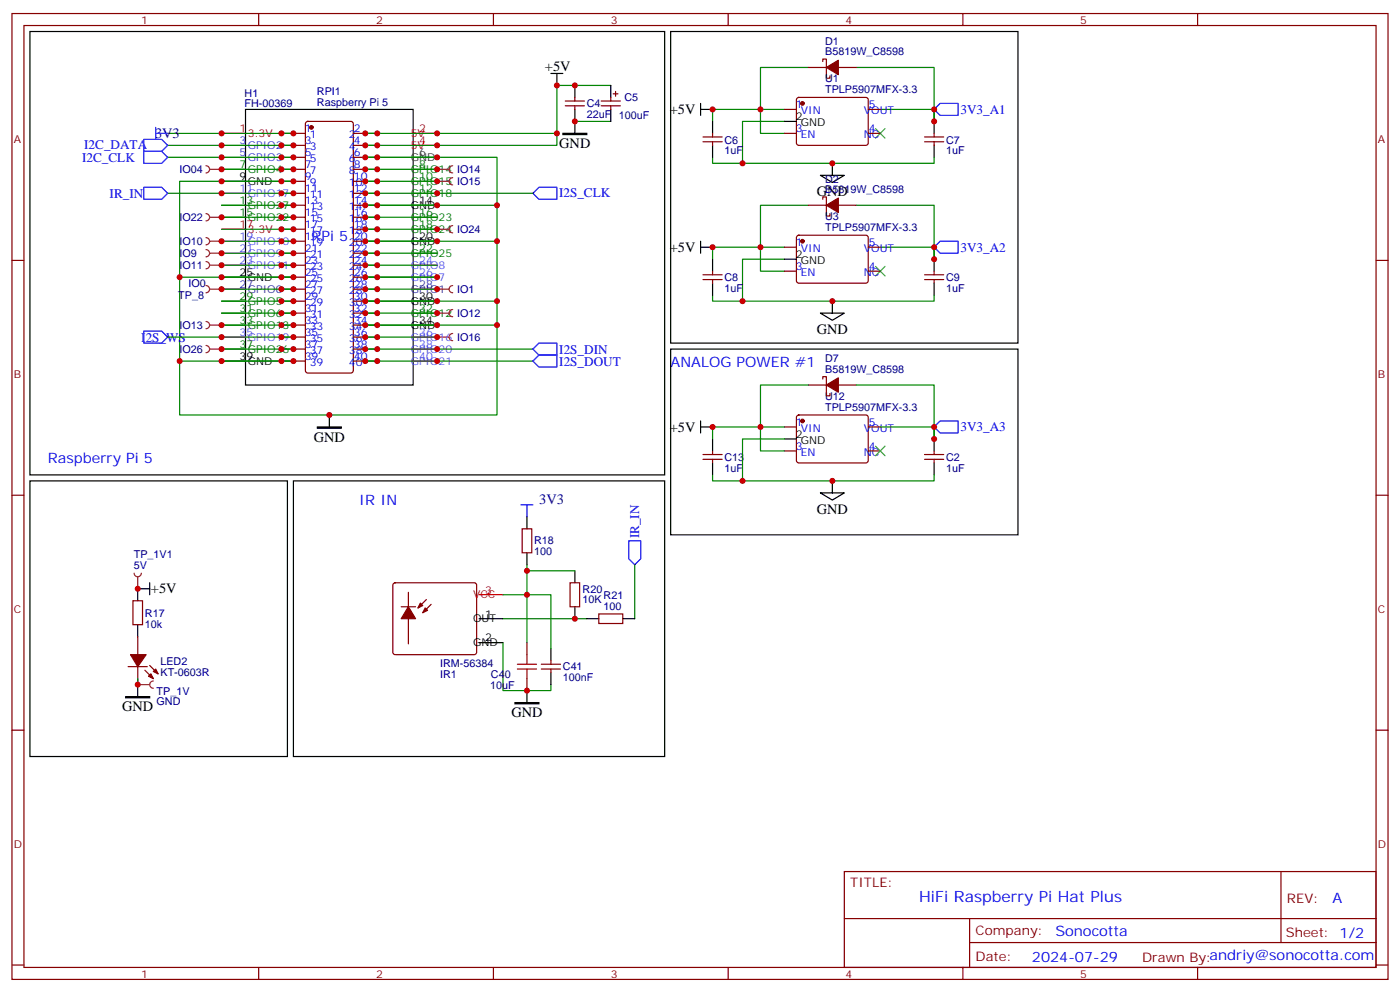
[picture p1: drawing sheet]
<svg xmlns="http://www.w3.org/2000/svg" width="412mm" height="292mm" viewBox="0 0 412 292" stroke-linecap="round" stroke-linejoin="round" font-family="sans-serif">
<g fill="none" stroke="#870000" stroke-width=".35">
<path d="M3.5 4h405.4v284.3h-405.4zM7.1 7.5h398.2v277.3h-398.2zM76.2 4v3.5M145.3 4v3.5M214.5 4v3.5M283.6 4v3.5M352.8 4v3.5M3.5 76.7h3.6M405.3 76.7h3.6M3.5 145.8h3.6M405.3 145.8h3.6M3.5 214.9h3.6"/>
<path d="M405.3 214.9h3.6M248.7 256.6h156.6v28.2h-156.6zM377.3 256.6v20.9M248.7 270.4h156.5M285.6 277.5h119.6M285.6 270.4v14.1M3.5 284.1h3.6M76.2 284.8v3.5M145.3 284.8v3.5M214.5 284.8v3.5M283.6 284.8v3.5M352.8 284.8v3.5"/>
<path d="M405.3 284.1h3.6"/>
</g>
<path d="M8.8 9.3h187v130.5h-187z" fill="none" stroke="#000" stroke-width=".35"/>
<path d="M157 56.9l1.7-1.8h5.3v3.6h-5.3z" fill="none" stroke="#00f" stroke-width=".35"/>
<path d="M128.8 99.2h3.5M133.3 98.2a1.06 1.06 0 0 0-1 1 1.06 1.06 0 0 0 1 1.1" fill="none" stroke="#8c2424" stroke-width=".35"/>
<circle cx="128.8" cy="99.2" r=".18" fill="#8c2424"/>
<path d="M60.7 101.7a1.06 1.06 0 0 1 1 1.1 1.06 1.06 0 0 1-1 1M61.7 102.8h3.6" fill="none" stroke="#8c2424" stroke-width=".35"/>
<circle cx="65.3" cy="102.8" r=".18" fill="#8c2424"/>
<path d="M60.7 94.7a1.06 1.06 0 0 1 1 1 1.06 1.06 0 0 1-1 1.1M61.7 95.7h3.6" fill="none" stroke="#8c2424" stroke-width=".35"/>
<circle cx="65.3" cy="95.7" r=".18" fill="#8c2424"/>
<path d="M60.7 62.9a1.06 1.06 0 0 1 1 1.1 1.06 1.06 0 0 1-1 1M61.7 64h3.6" fill="none" stroke="#8c2424" stroke-width=".35"/>
<circle cx="65.3" cy="64" r=".18" fill="#8c2424"/>
<path d="M60.7 48.8a1.06 1.06 0 0 1 1 1 1.06 1.06 0 0 1-1 1.1M61.7 49.8h3.6" fill="none" stroke="#8c2424" stroke-width=".35"/>
<circle cx="65.3" cy="49.8" r=".18" fill="#8c2424"/>
<g fill="none" stroke="#000" stroke-width=".35">
<path d="M72.3 32.2h49.4v81.1h-49.4zM162.3 21.6h3.5M164 21.6v3.6M169.3 25.2v3.5M169.3 32.2v7.1M179.9 25.2v3.5M179.9 32.2v3.5M65.3 53.4h7M121.7 60.4h7.1M121.7 71h7.1M65.3 81.6h7M121.7 88.7h7.1"/>
<path d="M121.7 95.7h7.1M65.3 106.3h7M97 122.2v3.5M8.8 141.6h75.9v81.1h-75.9z"/>
</g>
<path d="M65.3 39.3h7M121.7 39.3h7.1M121.7 42.8h7.1M65.3 67.5h7" fill="none" stroke="#f00" stroke-width=".35"/>
<path d="M65.3 42.8h7M65.3 46.3h7" fill="none" stroke="#06c" stroke-width=".35"/>
<path d="M121.7 46.3h7.1" fill="none" stroke="#333" stroke-width=".35"/>
<g fill="none" stroke="#060" stroke-width=".35">
<path d="M65.3 49.8h7M121.7 49.8h7.1M121.7 53.4h7.1M121.7 56.9h7.1M65.3 60.4h7M65.3 64h7M121.7 64h7.1M121.7 67.5h7.1M121.7 74.5h7.1M65.3 88.7h7M65.3 92.2h7M65.3 95.7h7"/>
<path d="M121.7 92.2h7.1M65.3 102.8h7"/>
</g>
<path d="M65.3 56.9h7M65.3 71h7M65.3 74.5h7M65.3 78.1h7M121.7 78.1h7.1M65.3 99.2h7M121.7 81.6h7.1M121.7 99.2h7.1M121.7 102.8h7.1M121.7 106.3h7.1" fill="none" stroke="#90f" stroke-width=".35"/>
<path d="M65.3 85.1h7M121.7 85.1h7.1" fill="none" stroke="#609" stroke-width=".35"/>
<g fill="none" stroke="#008700" stroke-width=".35">
<path d="M49.4 39.3h37M107.6 39.3h56.4M169.3 35.7h10.6M179.9 25.2h-15.9v17.6h-56.4M49.4 56.9h37M49.4 46.3h37M49.4 42.8h37M65.3 53.4h21.1h-33.5v28.2h33.5h-21.1M65.3 49.8h21.1M107.6 56.9h49.4M128.8 46.3h-21.2h38.8v14.1M65.3 67.5h21.1"/>
<path d="M65.3 64h21.1M65.3 60.4h21.1M107.6 67.5h21.2M107.6 64h21.2M107.6 74.5h21.2M128.8 71h-21.2h38.8v17.7M128.8 60.4h-21.2h38.8v10.6M52.9 81.6v24.7h33.5h-21.1M65.3 95.7h21.1M65.3 92.2h21.1M65.3 88.7h21.1M65.3 85.1h21.1"/>
<path d="M107.6 81.6h21.2M107.6 99.2h21.2M128.8 95.7h-21.2h38.8v26.5h-93.5v-15.9M128.8 88.7h-21.2h38.8v7M65.3 102.8h21.1M107.6 106.3h49.4M107.6 102.8h49.4"/>
</g>
<path d="M166.5 31.2h5.7M166.5 29.7h5.7M169.3 28.7v1M169.3 31.2v1M177.1 31.2h5.6M177.1 29.7h5.6M179.9 28.7v1M179.9 31.2v1M180.6 27.6h1.4M181.3 26.9v1.4" fill="none" stroke="#870000" stroke-width=".35"/>
<path d="M165.8 39.3h7.1v.3h-7.1zM93.5 125.7h7v.3h-7z" fill="#000" stroke="#000" stroke-width=".35"/>
<path d="M42.3 97.5h5.3l1.8 1.7-1.8 1.8h-5.3z" fill="none" stroke="#00f" stroke-width=".35"/>
<path d="M128.8 67.5h3.5M133.3 66.4a1.06 1.06 0 0 0-1 1.1 1.06 1.06 0 0 0 1 1" fill="none" stroke="#8c2424" stroke-width=".35"/>
<circle cx="128.8" cy="67.5" r=".18" fill="#8c2424"/>
<path d="M107.6 78.1h21.2M107.6 81.6h21.2" fill="none" stroke="#008700" stroke-width=".35"/>
<path d="M128.8 85.1h3.5M133.3 84.1a1.06 1.06 0 0 0-1 1 1.06 1.06 0 0 0 1 1.1" fill="none" stroke="#8c2424" stroke-width=".35"/>
<circle cx="128.8" cy="85.1" r=".18" fill="#8c2424"/>
<path d="M107.6 85.1h21.2" fill="none" stroke="#008700" stroke-width=".35"/>
<path d="M60.7 84.1a1.06 1.06 0 0 1 1 1 1.06 1.06 0 0 1-1 1.1M61.7 85.1h3.6" fill="none" stroke="#8c2424" stroke-width=".35"/>
<circle cx="65.3" cy="85.1" r=".18" fill="#8c2424"/>
<path d="M60.7 70a1.06 1.06 0 0 1 1 1 1.06 1.06 0 0 1-1 1.1M61.7 71h3.6" fill="none" stroke="#8c2424" stroke-width=".35"/>
<circle cx="65.3" cy="71" r=".18" fill="#8c2424"/>
<path d="M60.7 73.5a1.06 1.06 0 0 1 1 1 1.06 1.06 0 0 1-1 1.1M61.7 74.5h3.6" fill="none" stroke="#8c2424" stroke-width=".35"/>
<circle cx="65.3" cy="74.5" r=".18" fill="#8c2424"/>
<path d="M60.7 77a1.06 1.06 0 0 1 1 1.1 1.06 1.06 0 0 1-1 1M61.7 78.1h3.6" fill="none" stroke="#8c2424" stroke-width=".35"/>
<circle cx="65.3" cy="78.1" r=".18" fill="#8c2424"/>
<path d="M65.3 71h21.1M65.3 74.5h21.1M65.3 78.1h21.1" fill="none" stroke="#008700" stroke-width=".35"/>
<path d="M128.8 53.4h3.5M133.3 52.3a1.06 1.06 0 0 0-1 1.1 1.06 1.06 0 0 0 1 1" fill="none" stroke="#8c2424" stroke-width=".35"/>
<circle cx="128.8" cy="53.4" r=".18" fill="#8c2424"/>
<path d="M128.8 49.8h3.5M133.3 48.8a1.06 1.06 0 0 0-1 1 1.06 1.06 0 0 0 1 1.1" fill="none" stroke="#8c2424" stroke-width=".35"/>
<circle cx="128.8" cy="49.8" r=".18" fill="#8c2424"/>
<path d="M107.6 49.8h21.2M107.6 53.4h21.2" fill="none" stroke="#008700" stroke-width=".35"/>
<path d="M128.8 92.2h3.5M133.3 91.1a1.06 1.06 0 0 0-1 1.1 1.06 1.06 0 0 0 1 1" fill="none" stroke="#8c2424" stroke-width=".35"/>
<circle cx="128.8" cy="92.2" r=".18" fill="#8c2424"/>
<g fill="none" stroke="#008700" stroke-width=".35">
<path d="M238.1 19.9h-14.1v19.4h7.1M252.2 19.9h23v15.8M82.9 39.3h3.5M107.6 39.3h3.5M231.1 32.2h-21.2v3.5M231.1 35.7h-12.4v12.4M259.3 32.2h15.9v3.5M275.2 32.2v3.5M82.9 56.9h3.5M82.9 53.4h3.5M82.9 49.8h3.5M82.9 46.3h3.5"/>
<path d="M82.9 42.8h3.5M107.6 56.9h3.5M107.6 53.4h3.5M107.6 49.8h3.5M107.6 46.3h3.5M107.6 42.8h3.5M209.9 46.3v1.8h65.3v-1.8M82.9 78.1h3.5M82.9 74.5h3.5M82.9 71h3.5M82.9 67.5h3.5M82.9 64h3.5"/>
<path d="M82.9 60.4h3.5M107.6 78.1h3.5M107.6 74.5h3.5M107.6 71h3.5M107.6 67.5h3.5M107.6 64h3.5M107.6 60.4h3.5M231.1 76.3h-12.4v12.4M231.1 72.8h-21.2v3.5M238.1 60.4h-14.1v19.4h7.1M252.2 60.4h23v15.9M259.3 72.8h15.9v3.5"/>
<path d="M275.2 72.8v3.5M49.4 99.2h37M82.9 92.2h3.5M82.9 95.7h3.5M82.9 88.7h3.5M82.9 85.1h3.5M82.9 81.6h3.5M107.6 92.2h21.2M107.6 99.2h3.5M107.6 95.7h3.5M107.6 88.7h3.5M107.6 85.1h3.5"/>
<path d="M107.6 81.6h3.5M209.9 86.9v1.8h65.3v-1.8M82.9 106.3h3.5M82.9 102.8h3.5M107.6 106.3h3.5M107.6 102.8h3.5M238.1 113.3h-14.1v19.5h7.1M252.2 113.3h23v15.9M209.9 139.8v1.8h65.3v-1.8M231.1 129.2h-12.4v12.4M231.1 125.7h-21.2v3.5M259.3 125.7h15.9v3.5"/>
<path d="M275.2 125.7v3.5"/>
</g>
<path d="M257.9 37.9l2.8 2.8M260.7 37.9l-2.8 2.8M257.9 78.4l2.8 2.8M260.7 78.4l-2.8 2.8M257.9 131.3l2.8 2.9M260.7 131.3l-2.8 2.9" fill="none" stroke="#3c3" stroke-width=".35"/>
<g fill="none" stroke="#000" stroke-width=".35">
<path d="M197.6 9.3h102.3v91.7h-102.3zM206.4 32.2h3.5M206.4 30.4v3.6M209.9 35.7v3.6M231.1 35.7h3.5M275.2 35.7v3.6M209.9 42.8v3.5M241.7 51.6h7l-3.5 2.1zM245.2 48.1v3.5M275.2 42.8v3.5M206.4 71v3.5M206.4 72.8h3.5"/>
<path d="M209.9 76.3v3.5M231.1 76.3h3.5M275.2 76.3v3.5M209.9 83.4v3.5M241.7 92.2h7l-3.5 2.1zM245.2 88.7v3.5M275.2 83.4v3.5M197.6 102.8h102.3v54.6h-102.3zM206.4 123.9v3.6M206.4 125.7h3.5M209.9 129.2v3.6M209.9 136.3v3.5"/>
<path d="M231.1 129.2h3.5M275.2 129.2v3.6M275.2 136.3v3.5M241.7 145.1h7l-3.5 2.1zM245.2 141.6v3.5M44.1 173.3h-3.5v3.5M44.1 171.6v3.5M40.6 183.9v3.5"/>
</g>
<path d="M275.2 32.2l1.7-1.8h5.3v3.6h-5.3zM275.2 72.8l1.7-1.8h5.3v3.5h-5.3zM157 106.3l1.7-1.8h5.3v3.6h-5.3zM275.2 125.7l1.7-1.8h5.3v3.6h-5.3z" fill="none" stroke="#00f" stroke-width=".35"/>
<g fill="none" stroke="#870000" stroke-width=".35">
<path d="M238.1 19.9h5.3M242.4 18.1v-.7h1v5.6h1.1v-.7M246.9 19.9h5.3M209.9 39.3v1M231.1 32.2h3.5M231.1 39.3h3.5M234.8 28.9l.5-.2h20l.5 .7-.1 13-.6 .4-20.1-.1-.4-.6v-12.7zM255.8 32.2h3.5M255.8 39.3h3.5M275.2 39.3v1M207.1 41.7h5.6M207.1 40.3h5.6"/>
<path d="M209.9 41.7v1.1M242.4 58.7v-.7h1v5.6h1.1v-.7M272.3 41.7h5.7M272.3 40.3h5.7M275.2 41.7v1.1M209.9 79.8v1.1M231.1 72.8h3.5M231.1 79.8h3.5M234.8 69.5l.5-.2h20l.5 .7-.1 12.9-.6 .5-20.1-.1-.4-.6v-12.7zM238.1 60.4h5.3M246.9 60.4h5.3M255.8 72.8h3.5"/>
<path d="M255.8 79.8h3.5M275.2 79.8v1.1M207.1 82.3h5.6M207.1 80.9h5.6M209.9 82.3v1.1M272.3 82.3h5.7M272.3 80.9h5.7M275.2 82.3v1.1M238.1 113.3h5.3M242.4 111.6v-.7h1v5.6h1.1v-.7M246.9 113.3h5.3M207.1 135.2h5.6"/>
<path d="M207.1 133.8h5.6M209.9 132.8v1M209.9 135.2v1.1M231.1 125.7h3.5M231.1 132.8h3.5M234.8 122.4l.5-.2h20l.5 .7-.1 12.9-.6 .5-20.1-.1-.4-.6v-12.7zM255.8 125.7h3.5M255.8 132.8h3.5M272.3 135.2h5.7M272.3 133.8h5.7M275.2 132.8v1M275.2 135.2v1.1"/>
<path d="M39.2 176.8h2.8v7.1h-2.8zM37.7 196.3h5.7M40.6 187.4v5.3M40.6 196.3v5.2M42.7 197.3l2.5 2.5M44.1 195.9l2.5 2.5"/>
</g>
<g fill="#870000" stroke="#870000" stroke-width=".35">
<path d="M243.4 19.9l3.5-2.2v4.3z"/>
<path d="M243.4 60.4l3.5-2.1v4.2z"/>
<path d="M243.4 113.3l3.5-2.1v4.3z"/>
<path d="M43.7 199.1l.7-.7 .8 1.4z"/>
<path d="M45.9 197l.7 1.4-1.4-.7z"/>
<path d="M38.5 192.7h4.5l-2.4 3.6z"/>
<circle cx="236.4" cy="30.4" r=".53"/>
<circle cx="236.4" cy="71" r=".53"/>
<circle cx="236.4" cy="123.9" r=".53"/>
</g>
<path d="M39.5 168.7a1.06 1.06 0 0 0 1.1 1.1 1.06 1.06 0 0 0 1-1.1M40.6 169.8v3.5" fill="none" stroke="#8c2424" stroke-width=".35"/>
<circle cx="40.6" cy="173.3" r=".18" fill="#8c2424"/>
<path d="M40.6 201.5h3.5M45.2 200.5a1.06 1.06 0 0 0-1.1 1 1.06 1.06 0 0 0 1.1 1.1" fill="none" stroke="#8c2424" stroke-width=".35"/>
<circle cx="40.6" cy="201.5" r=".18" fill="#8c2424"/>
<path d="M40.6 199.8v1.7M148.2 189.2v14.1h14.1v-1.8" fill="none" stroke="#008700" stroke-width=".35"/>
<path d="M37 205.1h7.1v.3h-7.1z" fill="#000" stroke="#000" stroke-width=".35"/>
<path d="M40.6 201.5v3.6" fill="none" stroke="#000" stroke-width=".35"/>
<path d="M115.9 171.8l.5-.2h23.3l.5 .2 .2 .5v19.7l-.2 .5-.5 .2h-23.3l-.5-.2-.2-.5v-19.7z" fill="#fff" stroke="#870000" stroke-width=".35"/>
<path d="M86.4 141.6h109.4v81.1h-109.4zM155.2 152.2v3.5M155.2 162.7v3.6M169.3 168v3.6M169.3 178.6v3.5M141.1 182.1h7.1M141.1 189.2h7.1M162.3 191v3.5M162.3 198v3.5M172.9 182.1h3.5M183.4 182.1h3.6M155.2 203.3v3.5" fill="none" stroke="#000" stroke-width=".35"/>
<path d="M141.1 175.1h7.1" fill="none" stroke="#f00" stroke-width=".35"/>
<g fill="#870000" stroke="#870000" stroke-width=".35">
<path d="M120.3 178.6l2.1 3.5h-4.2z"/>
<path d="M125.2 179l.7 .7-1.4 .7z"/>
<path d="M123.8 177.6l.7 .7-1.4 .7z"/>
<circle cx="91.7" cy="37.5" r=".53"/>
</g>
<g fill="none" stroke="#870000" stroke-width=".35">
<path d="M86.4 39.3h3.6M90.2 35.9l.5-.2h12.7l.5 .2 .2 .5v72.7l-.3 .5-.4 .2h-12.7l-.5-.2-.2-.5v-72.7zM104.1 39.3h3.5M86.4 42.8h3.6M86.4 46.3h3.6M86.4 49.8h3.6M86.4 53.4h3.6M86.4 56.9h3.6M104.1 42.8h3.5M104.1 46.3h3.5M104.1 49.8h3.5M104.1 53.4h3.5"/>
<path d="M104.1 56.9h3.5M86.4 60.4h3.6M86.4 64h3.6M86.4 67.5h3.6M86.4 78.1h3.6M86.4 71h3.6M86.4 74.5h3.6M104.1 60.4h3.5M104.1 64h3.5M104.1 67.5h3.5M104.1 78.1h3.5M104.1 71h3.5"/>
<path d="M104.1 74.5h3.5M86.4 99.2h3.6M86.4 95.7h3.6M86.4 92.2h3.6M86.4 88.7h3.6M86.4 85.1h3.6M86.4 81.6h3.6M104.1 99.2h3.5M104.1 95.7h3.5M104.1 92.2h3.5M104.1 88.7h3.5M104.1 85.1h3.5"/>
<path d="M104.1 81.6h3.5M86.4 106.3h3.6M86.4 102.8h3.6M104.1 106.3h3.5M104.1 102.8h3.5M153.8 155.7h2.8v7h-2.8zM118.2 178.6h4.2M120.3 174.4v15.1M125.6 176.5l-2.5 2.5M127 177.9l-2.5 2.5M167.9 171.6h2.8v7h-2.8zM155.2 189.2v3.5"/>
<path d="M155.2 199.8v3.5M159.5 195.5h5.6M159.5 197h5.6M162.3 194.5v1M162.3 197v1M176.4 180.7h7v2.9h-7z"/>
</g>
<path d="M151.7 206.8h7v.4h-7z" fill="#000" stroke="#000" stroke-width=".35"/>
<path d="M148.2 175.1h14.1v15.9M155.2 166.3v22.9M155.2 168h14.1M187 166.3v15.8M148.2 182.1h24.7" fill="none" stroke="#008700" stroke-width=".35"/>
<path d="M152.4 197h5.6M152.4 195.5h5.6M155.2 192.7v2.8M155.2 197v2.8" fill="none" stroke="#a10000" stroke-width=".35"/>
<path d="M45.9 39.3h3.5M45.9 37.5v3.5M42.3 55.1h5.3l1.8 1.8-1.8 1.8h-5.3zM42.3 41h5.3l1.8 1.8-1.8 1.8h-5.3zM42.3 44.6h5.3l1.8 1.7-1.8 1.8h-5.3zM157 102.8l1.7-1.8h5.3v3.5h-5.3zM153.5 148.6h3.5M155.2 148.6v3.6M185.2 159.2h3.5v5.3l-1.7 1.8-1.8-1.8z" fill="none" stroke="#00f" stroke-width=".35"/>
<g fill="#c00">
<circle cx="169.3" cy="25.2" r=".88"/>
<circle cx="169.3" cy="35.7" r=".88"/>
<circle cx="164" cy="25.2" r=".88"/>
<circle cx="164" cy="39.3" r=".88"/>
<circle cx="128.8" cy="39.3" r=".88"/>
<circle cx="128.8" cy="42.8" r=".88"/>
<circle cx="111.1" cy="95.7" r=".88"/>
<circle cx="52.9" cy="106.3" r=".88"/>
<circle cx="128.8" cy="95.7" r=".88"/>
<circle cx="146.4" cy="95.7" r=".88"/>
<circle cx="97" cy="122.2" r=".88"/>
<circle cx="111.1" cy="88.7" r=".88"/>
<circle cx="128.8" cy="88.7" r=".88"/>
<circle cx="146.4" cy="88.7" r=".88"/>
<circle cx="111.1" cy="71" r=".88"/>
<circle cx="128.8" cy="71" r=".88"/>
<circle cx="146.4" cy="71" r=".88"/>
<circle cx="111.1" cy="60.4" r=".88"/>
<circle cx="128.8" cy="60.4" r=".88"/>
<circle cx="146.4" cy="60.4" r=".88"/>
<circle cx="111.1" cy="46.3" r=".88"/>
<circle cx="128.8" cy="46.3" r=".88"/>
<circle cx="82.9" cy="53.4" r=".88"/>
<circle cx="82.9" cy="81.6" r=".88"/>
<circle cx="65.3" cy="81.6" r=".88"/>
<circle cx="65.3" cy="53.4" r=".88"/>
<circle cx="52.9" cy="81.6" r=".88"/>
<circle cx="82.9" cy="106.3" r=".88"/>
<circle cx="65.3" cy="106.3" r=".88"/>
<circle cx="128.8" cy="106.3" r=".88"/>
<circle cx="128.8" cy="56.9" r=".88"/>
<circle cx="111.1" cy="81.6" r=".88"/>
<circle cx="128.8" cy="81.6" r=".88"/>
<circle cx="224" cy="32.2" r=".88"/>
<circle cx="275.2" cy="32.2" r=".88"/>
<circle cx="275.2" cy="72.8" r=".88"/>
<circle cx="224" cy="72.8" r=".88"/>
<circle cx="245.2" cy="48.1" r=".88"/>
<circle cx="218.7" cy="48.1" r=".88"/>
<circle cx="245.2" cy="88.7" r=".88"/>
<circle cx="218.7" cy="88.7" r=".88"/>
<circle cx="275.2" cy="35.7" r=".88"/>
<circle cx="275.2" cy="76.3" r=".88"/>
<circle cx="209.9" cy="72.8" r=".88"/>
<circle cx="209.9" cy="32.2" r=".88"/>
<circle cx="65.3" cy="99.2" r=".88"/>
<circle cx="209.9" cy="125.7" r=".88"/>
<circle cx="275.2" cy="129.2" r=".88"/>
<circle cx="218.7" cy="141.6" r=".88"/>
<circle cx="245.2" cy="141.6" r=".88"/>
<circle cx="275.2" cy="125.7" r=".88"/>
<circle cx="224" cy="125.7" r=".88"/>
<circle cx="82.9" cy="102.8" r=".88"/>
<circle cx="82.9" cy="99.2" r=".88"/>
<circle cx="82.9" cy="95.7" r=".88"/>
<circle cx="82.9" cy="92.2" r=".88"/>
<circle cx="82.9" cy="88.7" r=".88"/>
<circle cx="82.9" cy="85.1" r=".88"/>
<circle cx="82.9" cy="78.1" r=".88"/>
<circle cx="82.9" cy="74.5" r=".88"/>
<circle cx="82.9" cy="71" r=".88"/>
<circle cx="82.9" cy="67.5" r=".88"/>
<circle cx="82.9" cy="64" r=".88"/>
<circle cx="82.9" cy="60.4" r=".88"/>
<circle cx="82.9" cy="56.9" r=".88"/>
<circle cx="82.9" cy="49.8" r=".88"/>
<circle cx="82.9" cy="46.3" r=".88"/>
<circle cx="82.9" cy="42.8" r=".88"/>
<circle cx="82.9" cy="39.3" r=".88"/>
<circle cx="111.1" cy="39.3" r=".88"/>
<circle cx="111.1" cy="42.8" r=".88"/>
<circle cx="111.1" cy="49.8" r=".88"/>
<circle cx="111.1" cy="53.4" r=".88"/>
<circle cx="111.1" cy="56.9" r=".88"/>
<circle cx="111.1" cy="64" r=".88"/>
<circle cx="111.1" cy="67.5" r=".88"/>
<circle cx="111.1" cy="74.5" r=".88"/>
<circle cx="111.1" cy="78.1" r=".88"/>
<circle cx="111.1" cy="85.1" r=".88"/>
<circle cx="111.1" cy="92.2" r=".88"/>
<circle cx="111.1" cy="99.2" r=".88"/>
<circle cx="111.1" cy="102.8" r=".88"/>
<circle cx="111.1" cy="106.3" r=".88"/>
<circle cx="86.4" cy="106.3" r=".88"/>
<circle cx="86.4" cy="102.8" r=".88"/>
<circle cx="86.4" cy="99.2" r=".88"/>
<circle cx="86.4" cy="95.7" r=".88"/>
<circle cx="86.4" cy="92.2" r=".88"/>
<circle cx="86.4" cy="88.7" r=".88"/>
<circle cx="86.4" cy="85.1" r=".88"/>
<circle cx="86.4" cy="81.6" r=".88"/>
<circle cx="86.4" cy="53.4" r=".88"/>
<circle cx="86.4" cy="78.1" r=".88"/>
<circle cx="86.4" cy="74.5" r=".88"/>
<circle cx="86.4" cy="71" r=".88"/>
<circle cx="86.4" cy="67.5" r=".88"/>
<circle cx="86.4" cy="64" r=".88"/>
<circle cx="86.4" cy="60.4" r=".88"/>
<circle cx="86.4" cy="56.9" r=".88"/>
<circle cx="86.4" cy="49.8" r=".88"/>
<circle cx="86.4" cy="46.3" r=".88"/>
<circle cx="86.4" cy="42.8" r=".88"/>
<circle cx="86.4" cy="39.3" r=".88"/>
<circle cx="107.6" cy="39.3" r=".88"/>
<circle cx="107.6" cy="42.8" r=".88"/>
<circle cx="107.6" cy="46.3" r=".88"/>
<circle cx="107.6" cy="49.8" r=".88"/>
<circle cx="107.6" cy="53.4" r=".88"/>
<circle cx="107.6" cy="56.9" r=".88"/>
<circle cx="107.6" cy="60.4" r=".88"/>
<circle cx="107.6" cy="64" r=".88"/>
<circle cx="107.6" cy="67.5" r=".88"/>
<circle cx="107.6" cy="71" r=".88"/>
<circle cx="107.6" cy="74.5" r=".88"/>
<circle cx="107.6" cy="78.1" r=".88"/>
<circle cx="107.6" cy="81.6" r=".88"/>
<circle cx="107.6" cy="85.1" r=".88"/>
<circle cx="107.6" cy="88.7" r=".88"/>
<circle cx="107.6" cy="92.2" r=".88"/>
<circle cx="107.6" cy="95.7" r=".88"/>
<circle cx="107.6" cy="99.2" r=".88"/>
<circle cx="107.6" cy="102.8" r=".88"/>
<circle cx="107.6" cy="106.3" r=".88"/>
<circle cx="40.6" cy="173.3" r=".88"/>
<circle cx="40.6" cy="201.5" r=".88"/>
<circle cx="155.2" cy="203.3" r=".88"/>
<circle cx="155.2" cy="175.1" r=".88"/>
<circle cx="169.3" cy="182.1" r=".88"/>
<circle cx="155.2" cy="168" r=".88"/>
<circle cx="65.3" cy="56.9" r=".88"/>
<circle cx="128.8" cy="92.2" r=".88"/>
<circle cx="128.8" cy="49.8" r=".88"/>
<circle cx="128.8" cy="53.4" r=".88"/>
<circle cx="65.3" cy="78.1" r=".88"/>
<circle cx="65.3" cy="74.5" r=".88"/>
<circle cx="65.3" cy="71" r=".88"/>
<circle cx="65.3" cy="85.1" r=".88"/>
<circle cx="128.8" cy="85.1" r=".88"/>
<circle cx="128.8" cy="67.5" r=".88"/>
<circle cx="65.3" cy="49.8" r=".88"/>
<circle cx="65.3" cy="64" r=".88"/>
<circle cx="65.3" cy="95.7" r=".88"/>
<circle cx="65.3" cy="102.8" r=".88"/>
<circle cx="128.8" cy="99.2" r=".88"/>
<circle cx="65.3" cy="42.8" r=".88"/>
<circle cx="65.3" cy="46.3" r=".88"/>
<circle cx="128.8" cy="102.8" r=".88"/>
<circle cx="65.3" cy="39.3" r=".88"/>
</g>
<text font-size="4.6" fill="#00f" x="270.8" y="265.6">HiFi Raspberry Pi Hat Plus</text>
<g font-size="4.2">
<text x="160.5" y="20.9">+5V</text>
<text x="197.3" y="33.6">+5V</text>
<text x="164.7" y="43.6">GND</text>
<text x="240.6" y="57.7">GND</text>
<text x="197.3" y="74.2">+5V</text>
<text x="240.6" y="98.3">GND</text>
<text x="92.4" y="130">GND</text>
<text x="197.3" y="127.1">+5V</text>
<text x="240.6" y="151.2">GND</text>
<text x="44.5" y="174.7">+5V</text>
<text x="36" y="209.3">GND</text>
<text x="150.6" y="211.1">GND</text>
</g>
<g font-size="4.2" fill="#000080">
<text x="45.7" y="40.7">3V3</text>
<text x="158.9" y="148.3">3V3</text>
</g>
<g font-size="4.2" fill="#00f">
<text x="91.7" y="71">RPi 5</text>
<text x="197.6" y="108.1">ANALOG POWER #1</text>
<text x="14.1" y="136.3">Raspberry Pi 5</text>
<text x="105.8" y="148.6">IR IN</text>
<text x="392.5" y="265.8">A</text>
<text x="310.9" y="275.4">Sonocotta</text>
<text x="304" y="283.2">2024-07-29</text>
</g>
<g font-size="3.9" fill="#00f">
<text x="282.9" y="33.5">3V3_A1</text>
<text x="24.2" y="47.6">I2C_CLK</text>
<text x="24.8" y="44">I2C_DATA</text>
<text x="32.3" y="58.2">IR_IN</text>
<text x="164.7" y="58">I2S_CLK</text>
<text x="282.9" y="74.1">3V3_A2</text>
<text x="41.6" y="100.7">I2S_WS</text>
<text x="164.7" y="107.6">I2S_DOUT</text>
<text x="164.7" y="104.1">I2S_DIN</text>
<text x="282.9" y="127">3V3_A3</text>
<text x="188.2" y="158.5" transform="rotate(-90 188.2 158.5)">IR_IN</text>
</g>
<g font-size="3.9" fill="#800">
<text x="250.5" y="261.2">TITLE:</text>
<text x="379.1" y="265.8">REV:</text>
<text x="287.4" y="275.4">Company:</text>
<text x="378.7" y="276">Sheet: 1/2</text>
<text x="287.4" y="283">Date:</text>
<text x="336.4" y="283.1">Drawn By:andriy@sonocotta.com</text>
</g>
<g font-size="3.2" fill="#800">
<text x="41.6" y="7">1</text>
<text x="110.8" y="7">2</text>
<text x="179.9" y="7">3</text>
<text x="249.1" y="7">4</text>
<text x="318.2" y="7">5</text>
<text x="4.1" y="42.1">A</text>
<text x="405.9" y="42.1">A</text>
<text x="4.1" y="111.2">B</text>
<text x="405.9" y="111.2">B</text>
<text x="4.1" y="180.4">C</text>
<text x="405.9" y="180.4">C</text>
<text x="4.1" y="249.5">D</text>
<text x="405.9" y="249.5">D</text>
<text x="41.6" y="287.8">1</text>
<text x="110.8" y="287.8">2</text>
<text x="179.9" y="287.8">3</text>
<text x="249.1" y="287.8">4</text>
<text x="318.2" y="287.8">5</text>
</g>
<g font-size="3.2" fill="#000080">
<text x="243.1" y="16.3">B5819W_C8598</text>
<text x="243.1" y="13.2">D1</text>
<text x="72.1" y="28.4">H1</text>
<text x="93.4" y="28.1">RPI1</text>
<text x="184" y="29.8">C5</text>
<text x="243.1" y="27.4">TPLP5907MFX-3.3</text>
<text x="243.1" y="24.3">U1</text>
<text x="72.1" y="31.6">FH-00369</text>
<text x="93.4" y="31.2">Raspberry Pi 5</text>
<text x="172.9" y="34.8">22uF</text>
<text x="172.9" y="31.6">C4</text>
<text x="182.3" y="35.1">100uF</text>
<text x="213.4" y="45.4">1uF</text>
<text x="213.4" y="42.3">C6</text>
<text x="278.7" y="45.4">1uF</text>
<text x="278.7" y="42.3">C7</text>
<text x="52.9" y="51">IO04</text>
<text x="243.1" y="53.7">D2</text>
<text x="243.1" y="56.9">B5819W_C8598</text>
<text x="52.9" y="65.1">IO22</text>
<text x="243.1" y="64.8">U3</text>
<text x="243.1" y="68">TPLP5907MFX-3.3</text>
<text x="52.9" y="72.2">IO10</text>
<text x="52.9" y="75.7">IO9</text>
<text x="52.9" y="79.2">IO11</text>
<text x="213.4" y="82.8">C8</text>
<text x="278.7" y="82.8">C9</text>
<text x="52.5" y="88">TP_8</text>
<text x="55.6" y="84.5">IO0</text>
<text x="134.7" y="86.3">IO1</text>
<text x="213.4" y="86">1uF</text>
<text x="278.7" y="86">1uF</text>
<text x="52.9" y="96.9">IO13</text>
<text x="52.9" y="103.9">IO26</text>
<text x="243.1" y="106.6">D7</text>
<text x="243.1" y="109.8">B5819W_C8598</text>
<text x="243.1" y="117.8">U12</text>
<text x="243.1" y="120.9">TPLP5907MFX-3.3</text>
<text x="213.4" y="135.7">C13</text>
<text x="278.7" y="135.7">C2</text>
<text x="213.4" y="138.9">1uF</text>
<text x="278.7" y="138.9">1uF</text>
<text x="157.3" y="160.3">R18</text>
<text x="39.4" y="167.4">5V</text>
<text x="39.4" y="164.2">TP_1V1</text>
<text x="157.3" y="163.4">100</text>
<text x="171.6" y="177.7">10K</text>
<text x="171.6" y="174.5">R20</text>
<text x="177.8" y="179.7">100</text>
<text x="177.8" y="176.4">R21</text>
<text x="42.7" y="184.8">10k</text>
<text x="42.7" y="181.5">R17</text>
<text x="47.3" y="195.7">LED2</text>
<text x="129.6" y="196.3">IRM-56384</text>
<text x="165.8" y="197.4">C41</text>
<text x="47.3" y="198.9">KT-0603R</text>
<text x="129.6" y="199.4">IR1</text>
<text x="144.4" y="202.7">10uF</text>
<text x="144.6" y="199.5">C40</text>
<text x="165.8" y="200.6">100nF</text>
<text x="46.1" y="207.6">GND</text>
<text x="46.1" y="204.5">TP_1V</text>
</g>
<g font-size="3.2" fill="#00f">
<text x="234.4" y="31.9">1</text>
<text x="235.9" y="33.6">VIN</text>
<text x="254.5" y="33.6">VOUT</text>
<text x="255.9" y="31.9">5</text>
<text x="89.8" y="38.9">1</text>
<text x="91.3" y="40.7">1</text>
<text x="102.8" y="40.7">2</text>
<text x="104.2" y="38.9">2</text>
<text x="234.4" y="38.9">3</text>
<text x="235.9" y="40.7">EN</text>
<text x="254.5" y="40.7">NC</text>
<text x="255.9" y="38.9">4</text>
<text x="89.8" y="42.4">3</text>
<text x="89.8" y="46">5</text>
<text x="91.3" y="44.2">3</text>
<text x="91.3" y="47.7">5</text>
<text x="102.8" y="47.7">6</text>
<text x="102.8" y="44.2">4</text>
<text x="104.2" y="46">6</text>
<text x="104.2" y="42.4">4</text>
<text x="89.8" y="49.5">7</text>
<text x="89.8" y="53">9</text>
<text x="91.3" y="51.3">7</text>
<text x="102.8" y="51.3">8</text>
<text x="104.2" y="53">10</text>
<text x="104.2" y="49.5">8</text>
<text x="89.8" y="56.6">11</text>
<text x="91.3" y="54.8">9</text>
<text x="91.3" y="58.3">11</text>
<text x="102.8" y="58.3">12</text>
<text x="102.8" y="54.8">10</text>
<text x="104.2" y="56.6">12</text>
<text x="89.8" y="60.1">13</text>
<text x="89.8" y="63.6">15</text>
<text x="91.3" y="61.8">13</text>
<text x="91.3" y="65.4">15</text>
<text x="102.8" y="65.4">16</text>
<text x="102.8" y="61.8">14</text>
<text x="104.2" y="63.6">16</text>
<text x="104.2" y="60.1">14</text>
<text x="89.8" y="67.1">17</text>
<text x="89.8" y="70.7">19</text>
<text x="91.3" y="68.9">17</text>
<text x="102.8" y="68.9">18</text>
<text x="104.2" y="70.7">20</text>
<text x="104.2" y="67.1">18</text>
<text x="89.8" y="74.2">21</text>
<text x="89.8" y="77.7">23</text>
<text x="91.3" y="72.4">19</text>
<text x="91.3" y="76">21</text>
<text x="102.8" y="76">22</text>
<text x="102.8" y="72.4">20</text>
<text x="104.2" y="77.7">24</text>
<text x="104.2" y="74.2">22</text>
<text x="234.4" y="72.4">1</text>
<text x="235.9" y="74.2">VIN</text>
<text x="254.5" y="74.2">VOUT</text>
<text x="255.9" y="72.4">5</text>
<text x="89.8" y="81.2">25</text>
<text x="91.3" y="79.5">23</text>
<text x="91.3" y="83">25</text>
<text x="102.8" y="83">26</text>
<text x="102.8" y="79.5">24</text>
<text x="104.2" y="81.2">26</text>
<text x="234.4" y="79.5">3</text>
<text x="235.9" y="81.2">EN</text>
<text x="254.5" y="81.2">NC</text>
<text x="255.9" y="79.5">4</text>
<text x="89.8" y="84.8">27</text>
<text x="89.8" y="88.3">29</text>
<text x="91.3" y="86.5">27</text>
<text x="102.8" y="86.5">28</text>
<text x="104.2" y="88.3">30</text>
<text x="104.2" y="84.8">28</text>
<text x="89.8" y="91.8">31</text>
<text x="89.8" y="95.4">33</text>
<text x="91.3" y="90.1">29</text>
<text x="91.3" y="93.6">31</text>
<text x="102.8" y="93.6">32</text>
<text x="102.8" y="90.1">30</text>
<text x="104.2" y="95.4">34</text>
<text x="104.2" y="91.8">32</text>
<text x="89.8" y="98.9">35</text>
<text x="91.3" y="97.1">33</text>
<text x="91.3" y="100.6">35</text>
<text x="102.8" y="100.6">36</text>
<text x="102.8" y="97.1">34</text>
<text x="104.2" y="98.9">36</text>
<text x="89.8" y="102.4">37</text>
<text x="89.8" y="105.9">39</text>
<text x="91.3" y="104.2">37</text>
<text x="91.3" y="107.7">39</text>
<text x="102.8" y="107.7">40</text>
<text x="102.8" y="104.2">38</text>
<text x="104.2" y="105.9">40</text>
<text x="104.2" y="102.4">38</text>
<text x="234.4" y="125.3">1</text>
<text x="255.9" y="125.3">5</text>
<text x="235.9" y="127.1">VIN</text>
<text x="254.5" y="127.1">VOUT</text>
<text x="234.4" y="132.4">3</text>
<text x="235.9" y="134.2">EN</text>
<text x="254.5" y="134.2">NC</text>
<text x="255.9" y="132.4">4</text>
</g>
<g font-size="3.2">
<text x="234.4" y="35.4">2</text>
<text x="235.9" y="37.1">GND</text>
<text x="70.6" y="53">9</text>
<text x="73" y="54.4">GND</text>
<text x="121" y="61.5">GND</text>
<text x="123.5" y="60.1">14</text>
<text x="123.5" y="70.7">20</text>
<text x="121" y="72.1">GND</text>
<text x="234.4" y="76">2</text>
<text x="235.9" y="77.7">GND</text>
<text x="70.6" y="81.2">25</text>
<text x="73" y="82.7">GND</text>
<text x="121" y="89.7">GND</text>
<text x="123.5" y="88.3">30</text>
<text x="123.5" y="95.4">34</text>
<text x="121" y="96.8">GND</text>
<text x="70.6" y="105.9">39</text>
<text x="73" y="107.4">GND</text>
<text x="234.4" y="128.9">2</text>
<text x="235.9" y="130.6">GND</text>
<text x="139.3" y="183.2">OUT</text>
<text x="142.9" y="181.8">1</text>
<text x="139.3" y="190.3">GND</text>
<text x="142.9" y="188.8">2</text>
</g>
<g font-size="3.2" fill="#f00">
<text x="70.6" y="38.9">1</text>
<text x="73" y="40.3">3.3V</text>
<text x="121" y="40.3">5V</text>
<text x="123.5" y="38.9">2</text>
<text x="121" y="43.9">5V</text>
<text x="123.5" y="42.4">4</text>
<text x="70.6" y="67.1">17</text>
<text x="73" y="68.5">3.3V</text>
<text x="139.3" y="176.1">VCC</text>
<text x="142.9" y="174.7">3</text>
</g>
<g font-size="3.2" fill="#06c">
<text x="70.6" y="42.4">3</text>
<text x="70.6" y="46">5</text>
<text x="73" y="43.9">GPIO2</text>
<text x="73" y="47.4">GPIO3</text>
</g>
<g font-size="3.2" fill="#333">
<text x="121" y="47.4">GND</text>
<text x="123.5" y="46">6</text>
</g>
<g font-size="3.2" fill="#060">
<text x="70.6" y="49.5">7</text>
<text x="73" y="50.9">GPIO4</text>
<text x="121" y="50.9">GPIO14 IO14</text>
<text x="123.5" y="49.5">8</text>
<text x="123.5" y="53">10</text>
<text x="121" y="54.4">GPIO15 IO15</text>
<text x="121" y="58">GPIO18</text>
<text x="123.5" y="56.6">12</text>
<text x="70.6" y="60.1">13</text>
<text x="70.6" y="63.6">15</text>
<text x="73" y="61.5">GPIO27</text>
<text x="73" y="65">GPIO22</text>
<text x="121" y="65">GPIO23</text>
<text x="123.5" y="63.6">16</text>
<text x="121" y="68.5">GPIO24 IO24</text>
<text x="123.5" y="67.1">18</text>
<text x="121" y="75.6">GPIO25</text>
<text x="123.5" y="74.2">22</text>
<text x="70.6" y="88.3">29</text>
<text x="73" y="89.7">GPIO5</text>
<text x="70.6" y="91.8">31</text>
<text x="70.6" y="95.4">33</text>
<text x="73" y="93.2">GPIO6</text>
<text x="121" y="93.2">GPIO12 IO12</text>
<text x="123.5" y="91.8">32</text>
<text x="73" y="96.8">GPIO13</text>
<text x="70.6" y="102.4">37</text>
<text x="73" y="103.8">GPIO26</text>
</g>
<g font-size="3.2" fill="#90f">
<text x="70.6" y="56.6">11</text>
<text x="73" y="58">GPIO17</text>
<text x="70.6" y="70.7">19</text>
<text x="70.6" y="74.2">21</text>
<text x="70.6" y="77.7">23</text>
<text x="73" y="72.1">GPIO10</text>
<text x="73" y="75.6">GPIO9</text>
<text x="123.5" y="77.7">24</text>
<text x="73" y="79.1">GPIO11</text>
<text x="121" y="79.1">GPIO8</text>
<text x="121" y="82.7">GPIO7</text>
<text x="123.5" y="81.2">26</text>
<text x="70.6" y="98.9">35</text>
<text x="73" y="100.3">GPIO19</text>
<text x="121" y="100.3">GPIO16 IO16</text>
<text x="123.5" y="98.9">36</text>
<text x="121" y="103.8">GPIO20</text>
<text x="121" y="107.4">GPIO21</text>
<text x="123.5" y="102.4">38</text>
<text x="123.5" y="105.9">40</text>
</g>
<g font-size="3.2" fill="#609">
<text x="70.6" y="84.8">27</text>
<text x="73" y="86.2">GPIO0</text>
<text x="121" y="86.2">GPIO1</text>
<text x="123.5" y="84.8">28</text>
</g>
</svg>
